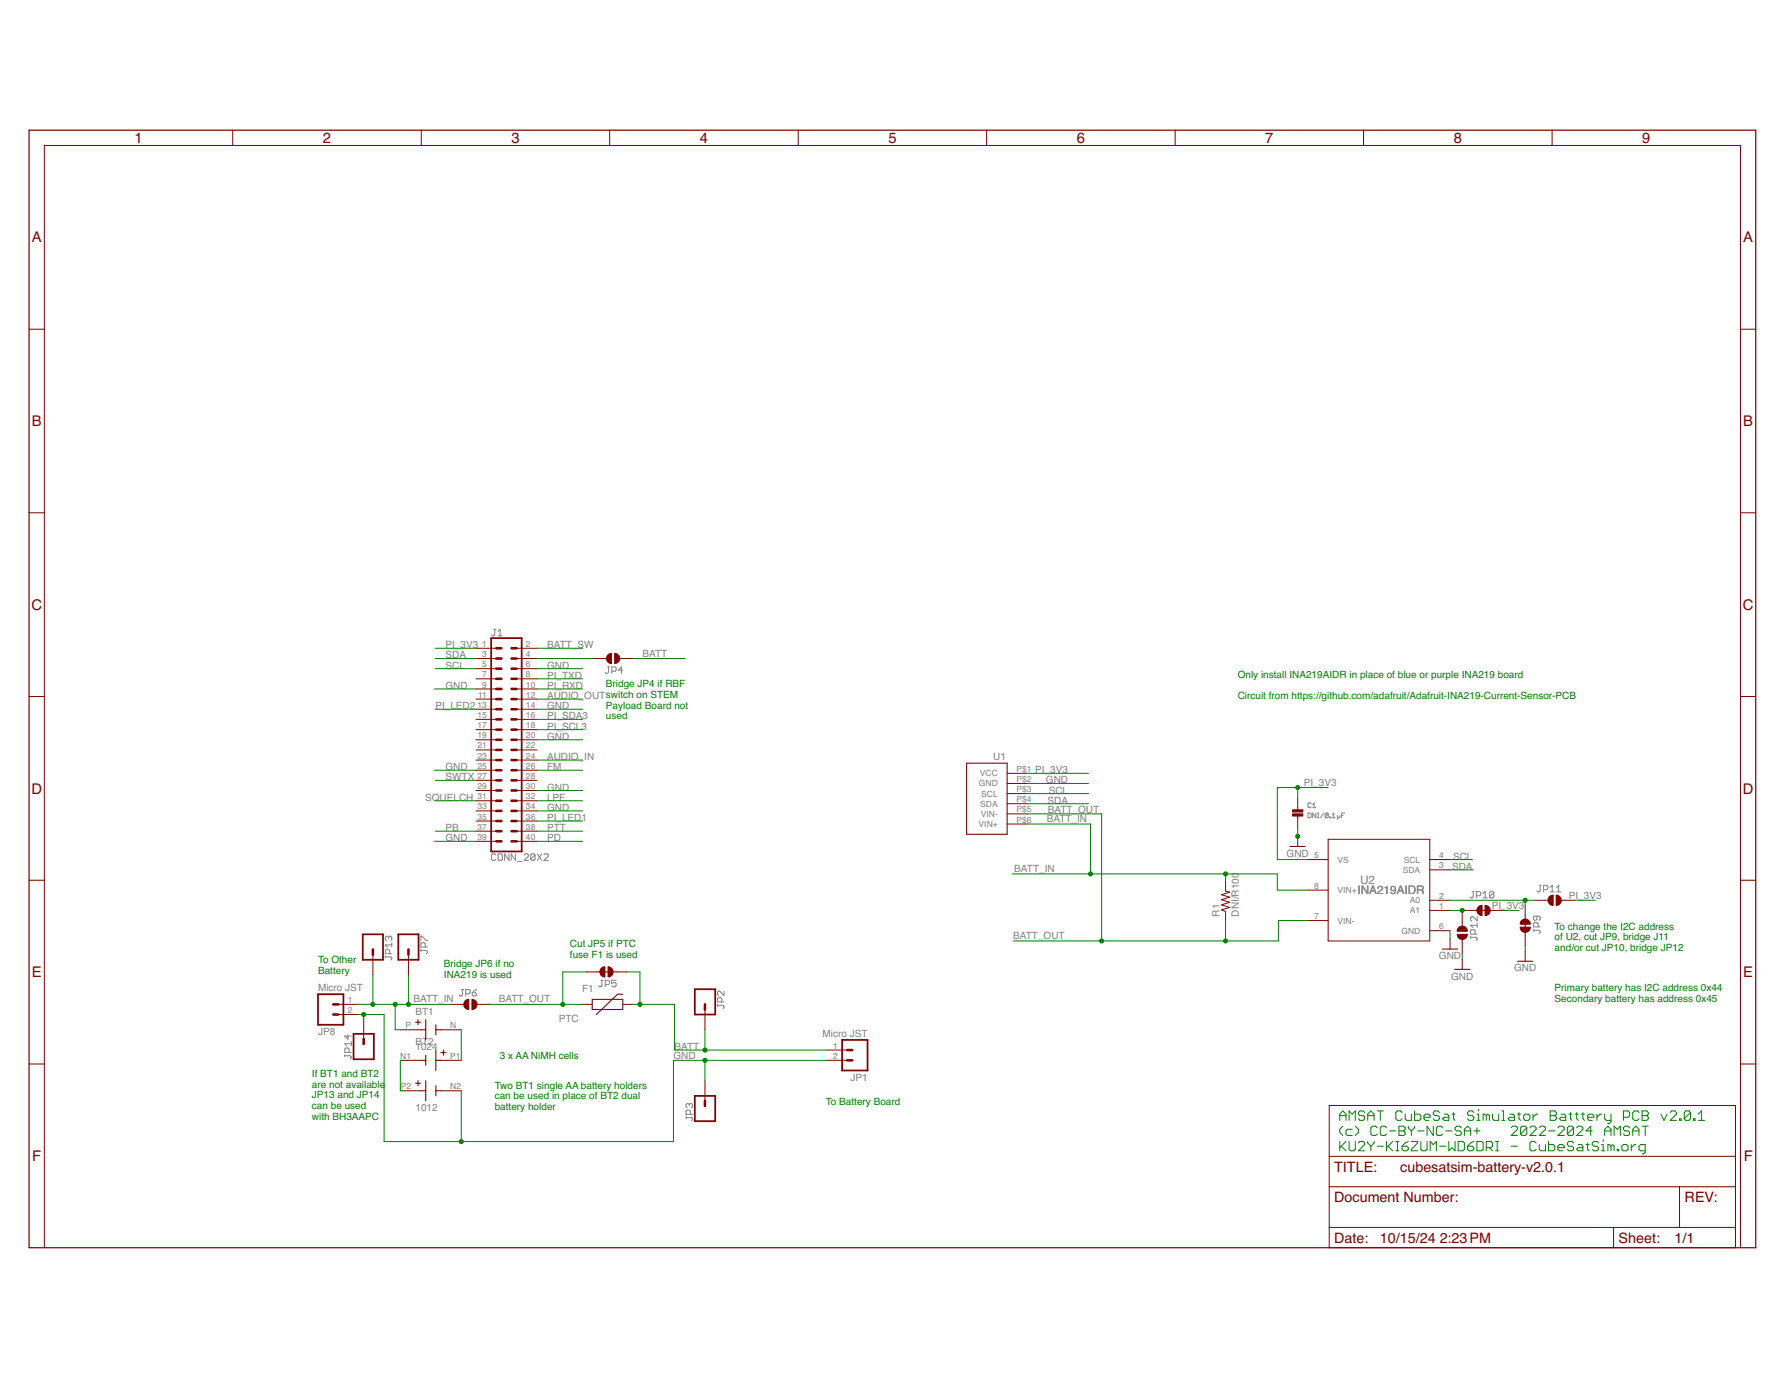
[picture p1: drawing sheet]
<svg xmlns="http://www.w3.org/2000/svg" width="279mm" height="216mm" viewBox="0 0 279 216" stroke-linecap="round" stroke-linejoin="round" font-family="sans-serif">
<g fill="none" stroke="#808080" stroke-width=".16">
<path d="M77.3 98.5h.4M77.5 98.5v.9l-.2 .1-.3-.1M78 99.5h.7M78 98.9l.3-.4v1M95.1 104.4h.4M95.3 104.4v.9l-.2 .1h-.1l-.2-.1M95.8 105.1h.5l.2-.2v-.3l-.2-.2h-.5v1M97.5 104.9h-.7l.5-.5v1M77.7 133.9l-.2-.2h-.3l-.2 .2v.6l.2 .2h.3l.2-.2M78.2 133.7h.3l.2 .2v.6l-.2 .2h-.3l-.2-.2v-.6zM79.7 133.7v1l-.7-1v1M80.7 133.7v1l-.6-1v1"/>
<path d="M81.1 134.9h.7M82.1 133.9l.2-.2h.3l.2 .2v.1l-.7 .7h.7M83.8 133.9l-.2-.2h-.3l-.2 .2v.6M83.8 133.9v.6l-.2 .2h-.3l-.2-.2M83.8 133.9l-.7 .6M84.2 133.7l.6 1M84.8 133.7l-.6 1M85.2 133.9l.1-.2h.4l.2 .2v.1l-.7 .7h.7M204.9 127.3h.3l.1 .1v.5l-.1 .1h-.3zM205.3 125.8l-.1-.1h-.2l-.1 .1v.5l.1 .1h.2l.1-.1M205.6 126.4h.5M205.6 126l.2-.3v.7"/>
<path d="M206.1 127.3v.7l-.5-.7v.7M206.3 128h.3M206.3 127.3h.3M206.4 127.3v.7M207.3 127.3l-.5 .7M208 127.4v.5l-.1 .1-.4-.1M208 127.4l-.3-.1-.2 .1v.5M208 127.4l-.5 .5M208.3 127.9h.1v.1h-.1zM208.6 128h.5M208.6 127.6l.3-.3v.7M209.5 127.7v.5l-.1 .1"/>
<path d="M209.9 127.7l-.2 .3-.2-.1M210.1 127.7h.3M210.6 127.3h-.5v.7M230.5 139.6h.4M230.7 139.6v.8l-.2 .2-.3-.2M232.3 139.9l.3-.3v1M234 139.7v.7l-.2 .2h-.4l-.1-.2M234 139.7l-.2-.1h-.4l-.1 .1v.7M234 139.7l-.7 .7M241 138.6h.4M241.2 138.6v.9l-.2 .1-.3-.1M241.7 139.3h.5l.2-.2v-.3l-.2-.2h-.5v1"/>
<path d="M242.8 139.6h.6M242.8 139l.3-.4v1M243.8 139.6h.7M243.8 139l.3-.4v1M60.3 149.8h.9l.2 .2-.2 .3M60.3 149.6v.4M60.9 146.7l-.2-.1-.4 .1v.4l.2 .2M60.9 146.7l.1-.1 .4 .1v.4l-.2 .2M60.9 146.7v.2M61 149.3v-.5l-.1-.2h-.4l-.2 .2v.5h1.1M61.4 147.6v.7M61.4 147.9h-1.1l.4 .4"/>
<path d="M65.9 148.8h.9l.2 .2v.1l-.2 .2M65.9 147.3v-.7h.2l.7 .7h.2M65.9 148.6v.4M66.6 148.3v-.5l-.2-.2h-.3l-.2 .2v.5h1.1M72.3 154.9h.3M72.4 154.9v.9l-.1 .1h-.2l-.2-.1M72.9 155.6h.5l.2-.2v-.3l-.2-.2h-.5v1M74 155.4h.5l.1 .4-.1 .1h-.4l-.1-.1zM74.6 154.9l-.6 .5M94.1 153.5h.3M94.3 153.5v.8l-.2 .2-.3-.2M94.8 154.2h.5l.2-.2v-.4l-.2-.1h-.5v1"/>
<path d="M96.5 153.5h-.7v.5l.4-.2 .3 .2v.3l-.2 .2h-.3l-.2-.2M112.4 157.4h.8l.2 .2-.2 .3M112.4 157.2v.4M113.1 156.9v-.5l-.2-.2h-.4l-.1 .2v.5h1M113.4 155.2v.7l-.7-.7h-.2l-.1 .1v.4l.1 .2M230.3 146.7h.9l.2 .2-.2 .4M230.3 146.6v.3M231 146.2v-.5l-.2-.1h-.3l-.2 .1v.5h1.1M231.2 140.3h.5l.2-.2v-.4l-.2-.1h-.5v1M231.4 143.5v.7l-.7-.7h-.2l-.2 .2v.3l.2 .2M231.4 144.5v.7M231.4 144.9h-1.1l.4 .3"/>
<path d="M232.3 140.6h.6M240.2 145.6h.8l.2 .2-.2 .4M240.2 145.5v.3M240.7 143.4v.5l-.2 .2-.3-.2v-.3l.1-.2h.7l.2 .2v.3l-.2 .2M240.9 145.1v-.5l-.2-.2h-.4l-.1 .2v.5h1M54 165.3h.8l.2 .2-.2 .3M54 165.1v.4M54.5 162v.7l-.5-.5h1M54.7 164.8v-.5l-.2-.2h-.3l-.2 .2v.5h1M55 163.1v.6M55 163.4h-1l.3 .3M107.4 175h.9l.2 .2-.2 .3"/>
<path d="M107.4 174.8v.4M107.9 172.9l.2-.1 .4 .1v.4l-.2 .1M107.9 172.9l-.1-.1-.4 .1v.4l.2 .1M107.9 172.9v.2M108.1 174.5v-.5l-.2-.2h-.3l-.2 .2v.5h1.1"/>
</g>
<path d="M4.6 20.4h270.4v174.9h-270.4z" fill="none" stroke="#800000" stroke-width=".19"/>
<g fill="none" stroke="#800000" stroke-width=".16">
<path d="M36.4 20.4v2.4M66 20.4v2.4M95.5 20.4v2.4M125 20.4v2.4M154.5 20.4v2.4M184 20.4v2.4M213.6 20.4v2.4M243.1 20.4v2.4M4.6 51.5h2.3M272.6 51.5h2.4M4.6 80.3h2.3M272.6 80.3h2.4"/>
<path d="M4.6 109.1h2.3M74.5 119h3.2M74.5 117.4h3.2M74.5 115.8h3.2M74.5 114.2h3.2M74.5 112.6h3.2M74.5 111h3.2M74.5 109.5h3.2M74.5 107.9h3.2M74.5 106.3h3.2M74.5 104.7h3.2M74.5 103.1h3.2"/>
<path d="M74.5 101.5h3.2M80.9 119h3.2M80.9 117.4h3.2M80.9 115.8h3.2M80.9 114.2h3.2M80.9 112.6h3.2M80.9 111h3.2M80.9 109.5h3.2M80.9 107.9h3.2M80.9 106.3h3.2M80.9 104.7h3.2M80.9 103.1h3.2"/>
<path d="M80.9 101.5h3.2M92.8 103.1h2.2M97 103.1h2.2M272.6 109.1h2.4M4.6 137.8h2.3M74.5 120.6h3.2M74.5 122.2h3.2M74.5 123.8h3.2M74.5 125.4h3.2M74.5 127h3.2M74.5 128.5h3.2M74.5 130.1h3.2"/>
<path d="M74.5 131.7h3.2M80.9 120.6h3.2M80.9 122.2h3.2M80.9 123.8h3.2M80.9 125.4h3.2M80.9 127h3.2M80.9 128.5h3.2M80.9 130.1h3.2M80.9 131.7h3.2M157.7 122.7h3.2M157.7 124.2h3.2M157.7 125.8h3.2"/>
<path d="M157.7 121.1h3.2M157.7 127.4h3.2M157.7 129h3.2M191.9 137.9v1.6l.7 .2-1.3 .4 1.3 .4-1.3 .4 1.3 .4-1.3 .4 1.3 .4-1.3 .4 .6 .2v1.6M203.2 124.9v2.1M203.2 127.6v2M203.2 130.9v1.6M204.8 134.6h3.2M204.8 139.4h3.2M208 131.4h15.9v15.9h-15.9zM223.9 136.2h3.2M223.9 134.6h3.2"/>
<path d="M272.6 137.8h2.4M53 157.2h3.2M53 158.8h3.2M57 159.5v3.2M58.4 149.5v3.1M64 149.5v3.1M70.5 157.2h2.1M74.7 157.2h2.2M91.2 157.2h1.6M91.8 152.2h2.2M96 152.2h2.2M97.5 157.2h1.6"/>
<path d="M110.4 158.1v3.1M204.8 144.1h3.2M223.9 142.5h3.2M223.9 140.9h3.2M223.9 145.7h3.2M227.1 147v1.6M229 142.9v2.1M229 147.1v2.1M229 150.2v1.6M229.2 142.5h2.1M233.4 142.5h2.1M238.9 141.8v2.1"/>
<path d="M238.9 146v2.1M238.9 148.9v1.6M240.3 140.9h2.1M244.5 140.9h2.2M4.6 166.6h2.3M62.7 166h3.2M62.7 161.2h3.2M62.7 170.8h3.2M69 166h3.2M69 161.2h3.2M69 170.8h3.2M110.4 169.2v3.2"/>
<path d="M129.5 164.4h3.2M129.5 166h3.2M208.2 173.1h63.6v22.2h-63.6zM272.6 166.6h2.4M6.9 195.3v-172.5h265.7v172.5M208.2 185.8h63.6M208.2 192.2h63.6M208.2 181h63.6M252.7 192.2v3.1M263 185.8v6.4"/>
</g>
<path d="M76.9 99.9h4.8v33.4h-4.8zM49.8 155.7h4v4.7h-4zM56.8 146.3h3.2v4h-3.2zM62.4 146.3h3.2v4h-3.2zM108.8 154.9h3.2v3.9h-3.2zM55.4 161.9h3.1v3.9h-3.1zM108.8 171.6h3.2v3.9h-3.2zM131.9 162.8h4v4.8h-4z" fill="none" stroke="#800000" stroke-width=".28"/>
<g fill="none" stroke="#800000" stroke-width=".4">
<path d="M77.7 117.4h.8M77.7 119h.8M77.7 114.2h.8M77.7 115.8h.8M77.7 112.6h.8M77.7 111h.8M77.7 109.5h.8M77.7 107.9h.8M77.7 106.3h.8M77.7 104.7h.8M77.7 103.1h.8M77.7 101.5h.8"/>
<path d="M80.1 117.4h.8M80.1 119h.8M80.1 114.2h.8M80.1 115.8h.8M80.1 112.6h.8M80.1 111h.8M80.1 109.5h.8M80.1 107.9h.8M80.1 106.3h.8M80.1 104.7h.8M80.1 103.1h.8M80.1 101.5h.8"/>
<path d="M77.7 120.6h.8M77.7 128.5h.8M77.7 130.1h.8M77.7 131.7h.8M77.7 125.4h.8M77.7 127h.8M77.7 123.8h.8M77.7 122.2h.8M80.1 120.6h.8M80.1 128.5h.8M80.1 130.1h.8M80.1 131.7h.8"/>
<path d="M80.1 125.4h.8M80.1 127h.8M80.1 123.8h.8M80.1 122.2h.8M52.2 158.8h.8M52.2 157.2h.8M58.4 148.7v.8M64 148.7v.8M110.4 157.2v.9M57 162.7v.7M110.4 172.4v.8M132.7 166h.8"/>
<path d="M132.7 164.4h.8"/>
</g>
<g fill="none" stroke="#800000" stroke-width=".17">
<path d="M151.4 119.5h6.3v11.1h-6.3zM202 132.5h2.4M65.5 159.6v.8M66.7 159.6v3.2M92.8 156.5h4.7v1.6h-4.7zM94.5 152.2h1.1M97.5 155.7h-.8l-3.3 3.1M225.9 148.6h2.4M227.8 151.8h2.4M231.7 142.5h1.1M237.7 150.5h2.4M238.9 144.3v1.1"/>
<path d="M65.1 160h.8M65.1 169.6h.8M65.5 169.2v.8M65.9 161.2h.8M65.9 166h.8M65.9 170.8h.8M66.7 165.2v1.6M66.7 169.2v3.2M68.3 160.4v1.6M68.3 164.4v3.2M68.3 170v1.6M68.3 161.2h.7"/>
<path d="M68.3 166h.7M68.3 170.8h.7M69 164.8h.8M69.4 164.4v.8"/>
</g>
<g fill="#800000" stroke="#800000" stroke-width=".16">
<path d="M95.2 151.4l.7 .3 .1 .5h-.8z" fill-rule="evenodd"/>
<path d="M95.2 152.2h.8v.3l-.3 .3-.5 .2z" fill-rule="evenodd"/>
<path d="M94.2 151.6l.5-.2v1.6a.79 .79 0 0 1-.7-.6 .79 .79 0 0 1 .2-.8z" fill-rule="evenodd"/>
<path d="M96.3 102.3a.79 .79 0 0 1 .8 .8 .79 .79 0 0 1-.8 .8z" fill-rule="evenodd"/>
<path d="M95.2 102.5l.6-.2v1.6a.79 .79 0 0 1-.8-.5 .79 .79 0 0 1 .2-.9z" fill-rule="evenodd"/>
<path d="M72.9 156.7l.5-.2v1.6a.79 .79 0 0 1-.7-.6 .79 .79 0 0 1 .2-.8z" fill-rule="evenodd"/>
<path d="M73.9 156.5a.79 .79 0 0 1 .8 .8 .79 .79 0 0 1-.8 .8z" fill-rule="evenodd"/>
<path d="M238.2 144.2l.7-.3v.8h-.8z" fill-rule="evenodd"/>
<path d="M238.9 143.9l.5 .2 .2 .3 .1 .3h-.8z" fill-rule="evenodd"/>
<path d="M238.1 145.2h1.6a.79 .79 0 0 1-.8 .8 .79 .79 0 0 1-.8-.8z" fill-rule="evenodd"/>
<path d="M231.3 142.5h.8v.8l-.5-.1-.2-.3z" fill-rule="evenodd"/>
<path d="M231.5 142l.3-.2h.3v.7h-.8z" fill-rule="evenodd"/>
<path d="M232.6 141.8a.79 .79 0 0 1 .8 .7 .79 .79 0 0 1-.8 .8z" fill-rule="evenodd"/>
<path d="M242.7 140.3l.5-.2v1.7a.81 .81 0 0 1-.7-.6 .81 .81 0 0 1 .2-.9z" fill-rule="evenodd"/>
<path d="M243.7 140.1a.8 .8 0 0 1 .8 .8 .8 .8 0 0 1-.8 .9z" fill-rule="evenodd"/>
<path d="M228.4 145.3a.81 .81 0 0 1 .9-.3 .81 .81 0 0 1 .5 .8h-1.6z" fill-rule="evenodd"/>
<path d="M228.2 146.3h1.6a.79 .79 0 0 1-.8 .8 .79 .79 0 0 1-.8-.8z" fill-rule="evenodd"/>
</g>
<g fill="#800000" stroke="#800000" stroke-width=".16">
<path d="M202.4 127.4h1.6v.4h-1.6z"/>
<path d="M202.4 126.8h1.6v.3h-1.6z"/>
</g>
<g fill="none" stroke="#008000" stroke-width=".16">
<path d="M68 107.9h6.5M68.2 104.7h6.3M68.2 111h6.3M68.2 103.1h6.3M68.2 101.5h6.3M84.1 104.7h7.1M84.1 111h7.1M84.1 115.8h7.1M84.1 107.9h7.1M84.1 103.1h8.7M84.1 101.5h7.1M84.1 119h7.1"/>
<path d="M84.1 109.5h7.1M84.1 106.3h7.1M84.1 112.6h7.1M84.1 114.2h7.1M99.2 103.1h8.1M68 131.7h6.5M68 120.6h6.5M68.2 122.2h6.3M68.2 125.4h6.3M68.2 130.1h6.3M84.1 123.8h7.1M84.1 127h7.1"/>
<path d="M84.1 131.7h7.1M84.1 120.6h7.1M84.1 125.4h7.1M84.1 130.1h7.1M84.1 128.5h7.1M158.5 136.8h41.5v2.6h4.8M160.9 122.7h9.6M160.9 121.1h9.6M160.9 124.2h9.6M160.9 125.8h9.6M160.9 127.4h11.6v19.9M160.9 129h9.9v7.8"/>
<path d="M191.9 136.8v1.1M203.2 123.3v1.6M203.2 129.6v1.7M208 123.3h-8v11.3h4.8M227.1 134.6h3.5M227.1 136.2h3.7M56.2 158.8h4v19.9h45.3v-12.7h24M56.2 157.2h14.3M57 158.8v.7M58.4 152.6v4.6M61.9 157.2v4h.8M64 152.6v4.6"/>
<path d="M76.9 157.2h14.3M91.8 152.2h-3.7v5M98.2 152.2h2v5M99.1 157.2h6.5v7.2h23.9M191.9 144.3v3M204.8 144.1h-4.6v3.2h-41.5M227.1 145.7v1.3M227.1 142.5h2.1M227.1 140.9h13.2M229 142.5v.4M229 149.2v1M235.4 142.5h2.5"/>
<path d="M238.9 140.9v.9M238.9 148.1v.8M246.7 140.9h3.2M62.7 166v4.8M72.2 161.2v4.8M72.2 170.8v7.9M110.4 161.2v3.2M110.4 166v3.2M209.8 175.4v-1l.5-.5 .5 .5v1M209.8 178.7v1.5M209.8 174.7h1M210.1 179.5l.7 .7"/>
<path d="M210.3 176.3l-.5 .5v.5l.5 .5M210.8 178.7l-1 1M211.3 175.4v-1.5l.5 .5 .5-.5v1.5M211.3 178.7v1.2l.2 .3h.5l.3-.3v-1.2M211.8 176.8h-.8l-.2 .3v.4l.2 .3h.8M212.3 176.3l.4 .5v.5l-.4 .5M212.7 178.9l.3-.2h.5l.2 .2v.3l-1 1h1M213.7 174.2l-.2-.3h-.5l-.3 .3v.2l.3 .3h.5l.2 .2v.3l-.2 .2h-.5l-.3-.2M214.2 174.7h1M214.2 175.4v-1l.5-.5 .5 .5v1M214.2 178.7v.2l.5 .6M214.7 179.5v.7"/>
<path d="M215.2 178.7v.2l-.5 .6M215.7 173.9h1M215.7 176.6l-.3-.3h-.5l-.2 .3v.9l.2 .3h.5l.3-.3M215.7 179.5h1M216.2 173.9v1.5M217.1 176.6l-.2-.3h-.5l-.2 .3v.9l.2 .3h.5l.2-.3M217.1 178.7v1.5M217.4 179.5l.7 .7M217.6 177.1h1M218.1 178.7l-1 1M218.6 178.7h.5M218.9 178.7v1.5"/>
<path d="M219.1 176.3h.7l.3 .3v.2l-.3 .3 .3 .2v.2l-.3 .3h-.7zM219.1 177.1h.7M219.6 174.2l-.2-.3h-.5l-.3 .3v1l.3 .2h.5l.2-.2M219.6 179.5h.7l.3 .2v.2l-.3 .3h-.5l-.2-.3zM220.1 174.4v.8l.2 .2h.7v-1M220.6 176.3v.3l.4 .5M220.6 178.7l-.5 .2-.5 .6M221 177.1v.7M221 178.7h1v.2l-1 1v.3h1M221.5 173.9v1.5h.8l.2-.2v-.5l-.2-.3h-.8M221.5 176.3v.3l-.5 .5M222 177.1h1"/>
<path d="M222.5 178.7v1.2l.3 .3h.4l.3-.3v-1.2M223 174.9h1v-.2l-.3-.3h-.5l-.2 .3v.5l.2 .2h.5M224.5 176.3v1.5l-1-1.5v1.5M225.4 174.2l-.2-.3h-.5l-.2 .3v.2l.2 .3h.5l.2 .2v.3l-.2 .2h-.5l-.2-.2M225.4 179.5h1M225.9 176.6l-.2-.3h-.5l-.2 .3v.9l.2 .3h.5l.2-.3M226.2 174.4h.5l.2 .3v.7h-.7l-.3-.2 .3-.3h.7M226.4 177.1h1M226.9 178.7v1.5l.5-.5 .5 .5v-1.5M227.4 174.4h.5M227.6 174.2v1l.3 .2M228.4 178.7h.7l.2 .2v1l-.2 .3h-.7z"/>
<path d="M228.9 176.6l-.3-.3h-.5l-.2 .3v.2l.2 .3h.5l.3 .2v.2l-.3 .3h-.5l-.2-.3M229.3 177.1h1M229.3 177.8v-1l.5-.5 .5 .5v1M229.8 179.5h.8l.2 .2v.2l-.2 .3h-.5l-.3-.3zM230.8 174.2l-.2-.3h-.5l-.3 .3v.2l.3 .3h.5l.2 .2v.3l-.2 .2h-.5l-.3-.2M230.8 177.1h1M230.8 178.7l-.5 .2-.5 .6M231.3 175.4h.5M231.3 174.4h.2v1M231.3 178.7h.7l.3 .2v1l-.3 .3h-.7zM231.3 176.6v.9M231.5 173.7v.2"/>
<path d="M232.8 174.7l-.3-.3h-.2v1M232.8 174.7v.7M232.8 179.7h.7l.2-.2v-.6l-.2-.2h-.7v1.5M232.8 174.7l.2-.3 .3 .3v.7M233.3 179.7l.4 .5M233.7 174.4v.8l.3 .2h.7v-1M234.2 178.7h.5M234.5 178.7v1.5M235.2 173.9h.3v1.5M235.2 175.4h.5M236.4 174.4h.5l.3 .3v.7h-.8l-.2-.2 .2-.3h.8M236.7 176.6l.2-.3h.5l.3 .3v.2l-1 1h1"/>
<path d="M236.7 179.5h1M237.7 174.4h.4M237.9 174.2v1l.2 .2M238.6 174.7l.3-.3h.5l.2 .3v.5l-.2 .2h-.5l-.3-.2zM239.1 176.6v.9l-.2 .3h-.5l-.3-.3M239.1 176.6l-.2-.3h-.5l-.3 .3v.9M239.1 176.6l-1 .9M239.6 176.6l.2-.3h.5l.3 .3v.2l-1 1h1M240.1 174.4v1M240.6 178.9l-.3-.2h-.5l-.2 .2v1l.2 .3h.5l.3-.3M240.8 174.4h-.2l-.5 .5M241.1 176.6l.2-.3h.5l.2 .3v.2l-.9 1h.9"/>
<path d="M241.1 179.2v.7l.2 .3h.7v-1M242.5 177.1h1M242.5 178.7v1.5h.8l.2-.3v-.4l-.2-.3h-.8M242.8 174.7h.7M242.8 173.9h.7l.3 .3v.2l-.3 .3 .3 .2v.3l-.3 .2h-.7zM244 176.6l.2-.3h.5l.3 .3v.2l-1 1h1M244 179.7h1v-.2l-.3-.3h-.5l-.2 .3v.4l.2 .3h.5M244.5 174.4h.5l.2 .3v.7h-.7l-.3-.2 .3-.3h.7M245.7 174.4h.5M246 174.2v1l.2 .2M246.4 176.6v.9l-.2 .3h-.5l-.2-.3M246.4 176.6l-.2-.3h-.5l-.2 .3v.9"/>
<path d="M246.4 178.9l-.2-.2h-.5l-.2 .2v.3l.2 .3h.5l.2 .2v.2l-.2 .3h-.5l-.2-.3M246.4 176.6l-.9 .9M246.7 174.4h.5M246.9 174.2v1l.3 .2M246.9 176.6l.3-.3h.4l.3 .3v.2l-1 1h1M247.2 179.2h.4l.3 .3v.7h-.7l-.3-.3 .3-.2h.7M247.6 174.4h.6M247.9 174.2v1l.3 .2M248.4 179.2h.5M248.6 174.9h1v-.2l-.2-.3h-.5l-.3 .3v.5l.3 .2h.5M248.6 178.9v1l.3 .3M249.4 177.1h-1l.7-.8v1.5"/>
<path d="M250.1 174.4v1M250.3 178.9l-.2-.2h-.5l-.2 .2v.3l.2 .3h.5l.2 .2v.2l-.2 .3h-.5l-.2-.3M250.8 174.4h-.2l-.5 .5M250.8 179.2h.3v1M251.1 178.5v.2M251.3 174.4v.8l.3 .2h.7M251.3 177.8v-1l.5-.5 .5 .5v1M251.3 177.1h1M252.3 174.4v1.2l-.2 .3h-.3M252.3 179.5v.7M252.3 179.5l.2-.3 .3 .3v.7M252.3 179.5l-.2-.3h-.3v1"/>
<path d="M252.8 177.8v-1.5l.5 .5 .5-.5v1.5M253.3 179.9h.2v.3h-.2zM254 179.5l.3-.3h.4l.3 .3v.4l-.3 .3h-.4l-.3-.3zM254.3 174.9h.7l.2-.2v-.5l-.2-.3h-.7v1.5M255.2 176.6l-.2-.3h-.5l-.2 .3v.2l.2 .3h.5l.2 .2v.2l-.2 .3h-.5l-.2-.3M255.5 179.2v1M255.7 177.8v-1l.5-.5 .5 .5v1M255.7 177.1h1M256.2 179.2h-.2l-.5 .5M256.7 174.2l-.2-.3h-.5l-.3 .3v1l.3 .2h.5l.2-.2M257.2 174.7h.7M257.2 173.9h.7l.2 .3v.2l-.2 .3 .2 .2v.3l-.2 .2h-.7z"/>
<path d="M257.2 176.3h.9M257.7 176.3v1.5M260.1 174.4l.5 1 .5-1M261.6 174.2l.2-.3h.5l.3 .3v.2l-1 1h1M263 175.2h.3v.2h-.3zM264.8 174.2l-.3-.3h-.5l-.2 .3v1M264.8 174.2v1l-.3 .2h-.5l-.2-.2M264.8 174.2l-1 1M265.2 175.2h.3v.2h-.3zM266 175.4h1M266 174.4l.5-.5v1.5M218.6 180.2h.5"/>
<path d="M224 180.2v-1.5l.5 .5 .5-.5v1.5M234.2 180.2h.5M250.8 180.2h.5M257.7 180.2h-.8l-.2-.3v-.4l.2-.3h.8v1.2l-.3 .3h-.2"/>
</g>
<g fill="#008000" stroke="#008000" stroke-width=".16">
<circle cx="110.4" cy="166" r=".32"/>
<circle cx="72.2" cy="178.7" r=".32"/>
<circle cx="57" cy="158.8" r=".32"/>
<circle cx="203.2" cy="130.9" r=".32"/>
<circle cx="100.2" cy="157.2" r=".32"/>
<circle cx="110.4" cy="164.4" r=".32"/>
<circle cx="203.2" cy="123.3" r=".32"/>
<circle cx="191.9" cy="147.3" r=".32"/>
<circle cx="172.5" cy="147.3" r=".32"/>
<circle cx="88.1" cy="157.2" r=".32"/>
<circle cx="170.8" cy="136.8" r=".32"/>
<circle cx="191.9" cy="136.8" r=".32"/>
<circle cx="64" cy="157.2" r=".32"/>
<circle cx="61.9" cy="157.2" r=".32"/>
<circle cx="58.4" cy="157.2" r=".32"/>
<circle cx="238.9" cy="140.9" r=".32"/>
<circle cx="229" cy="142.5" r=".32"/>
</g>
<g font-size="2.3" fill="#800000">
<text x="21.1" y="22.4">1</text>
<text x="50.6" y="22.4">2</text>
<text x="80.1" y="22.4">3</text>
<text x="109.6" y="22.4">4</text>
<text x="139.1" y="22.4">5</text>
<text x="168.6" y="22.4">6</text>
<text x="198.2" y="22.4">7</text>
<text x="227.7" y="22.4">8</text>
<text x="257.2" y="22.4">9</text>
<text x="5" y="38">A</text>
<text x="273" y="38">A</text>
<text x="5" y="66.7">B</text>
<text x="273" y="66.7">B</text>
<text x="4.9" y="95.5">C</text>
<text x="273" y="95.5">C</text>
<text x="4.9" y="124.2">D</text>
<text x="273" y="124.2">D</text>
<text x="5" y="153">E</text>
<text x="273" y="153">E</text>
<text x="5" y="181.8">F</text>
<text x="273.1" y="181.8">F</text>
</g>
<g font-size="2.2" fill="#800000">
<text x="209" y="183.4">TITLE:</text>
<text x="219.3" y="183.4">cubesatsim-battery-v2.0.1</text>
<text x="209" y="188.2">Document Number:</text>
<text x="263.8" y="188.2">REV:</text>
<text x="209" y="194.6">Date:</text>
<text x="216.1" y="194.6">10/15/24</text>
<text x="225.5" y="194.6">2:23PM</text>
<text x="253.5" y="194.6">Sheet:</text>
<text x="262.3" y="194.6">1/1</text>
</g>
<g font-size="1.8" fill="#808080">
<text x="212.6" y="140">INA219AIDR</text>
<text x="213" y="138.4">U2</text>
</g>
<g font-size="1.6" fill="#808080">
<text x="69.8" y="101.5">PI_3V3</text>
<text x="85.7" y="101.5">BATT_SW</text>
<text x="69.8" y="107.9">GND</text>
<text x="69.8" y="104.7">SCL</text>
<text x="69.8" y="103.1">SDA</text>
<text x="85.7" y="104.7">GND</text>
<text x="85.7" y="107.9">PI_RXD</text>
<text x="85.7" y="106.3">PI_TXD</text>
<text x="100.6" y="102.9">BATT</text>
<text x="68.2" y="111">PI_LED2</text>
<text x="85.7" y="111">GND</text>
<text x="85.7" y="109.5">AUDIO_OUTswitch on STEM</text>
<text x="85.7" y="112.6">PI_SDA3</text>
<text x="85.7" y="115.8">GND</text>
<text x="85.7" y="119">AUDIO_IN</text>
<text x="85.7" y="114.2">PI_SCL3</text>
<text x="155.6" y="119">U1</text>
<text x="66.6" y="125.4">SQUELCH</text>
<text x="69.8" y="120.6">GND</text>
<text x="69.8" y="122.2">SWTX</text>
<text x="85.7" y="123.8">GND</text>
<text x="85.7" y="125.4">LPF</text>
<text x="85.7" y="120.6">FM</text>
<text x="162.1" y="121.1">PI_3V3</text>
<text x="163.8" y="122.7">GND</text>
<text x="164.1" y="125.8">SDA</text>
<text x="164.2" y="124.2">SCL</text>
<text x="204.2" y="123.1">PI_3V3</text>
<text x="69.8" y="131.7">GND</text>
<text x="69.8" y="130.1">PB</text>
<text x="85.7" y="127">GND</text>
<text x="85.7" y="131.7">PD</text>
<text x="85.7" y="130.1">PTT</text>
<text x="85.7" y="128.5">PI_LED1</text>
<text x="163.9" y="128.7">BATT_IN</text>
<text x="164.1" y="127.3">BATT_OUT</text>
<text x="158.9" y="136.5">BATT_IN</text>
<text x="201.5" y="134.1">GND</text>
<text x="227.4" y="136.2">SDA</text>
<text x="227.6" y="134.6">SCL</text>
<text x="191" y="143.5" transform="rotate(-90 191 143.5)">R1</text>
<text x="194" y="143.5" transform="rotate(-90 194 143.5)">DNI/R100</text>
<text x="233.6" y="142.4">PI_3V3</text>
<text x="245.7" y="140.8">PI_3V3</text>
<text x="158.7" y="147">BATT_OUT</text>
<text x="49.8" y="155.2">Micro JST</text>
<text x="91.2" y="155.3">F1</text>
<text x="225.4" y="150.2">GND</text>
<text x="227.3" y="153.4">GND</text>
<text x="237.1" y="152.1">GND</text>
<text x="64.8" y="156.9">BATT_IN</text>
<text x="65.1" y="158.8">BT1</text>
<text x="78.1" y="156.9">BATT_OUT</text>
<text x="87.5" y="160">PTC</text>
<text x="49.8" y="162">JP8</text>
<text x="65.1" y="164.4">1024</text>
<text x="65.1" y="163.6">BT2</text>
<text x="105.5" y="165.8">GND</text>
<text x="105.6" y="164.4">BATT</text>
<text x="128.8" y="162.4">Micro JST</text>
<text x="65.1" y="174">1012</text>
<text x="133.2" y="169.2">JP1</text>
</g>
<g font-size="1.6" fill="#008000">
<text x="94.9" y="107.6">Bridge JP4 if RBF</text>
<text x="193.8" y="106.1">Only install INA219AIDR in place of blue or purple INA219 board</text>
<text x="94.9" y="111">Payload Board not</text>
<text x="94.9" y="112.6">used</text>
<text x="193.8" y="109.5">Circuit from https://github.com/adafruit/Adafruit-INA219-Current-Sensor-PCB</text>
<text x="89.3" y="148.3">Cut JP5 if PTC</text>
<text x="89.3" y="149.9">fuse F1 is used</text>
<text x="243.5" y="145.6">To change the I2C address</text>
<text x="243.5" y="147.2">of U2, cut JP9, bridge J11</text>
<text x="243.5" y="148.9">and/or cut JP10, bridge JP12</text>
<text x="49.8" y="150.8">To Other</text>
<text x="49.8" y="152.5">Battery</text>
<text x="69.5" y="151.4">Bridge JP6 if no</text>
<text x="69.5" y="153.1">INA219 is used</text>
<text x="243.5" y="155.2">Primary battery has I2C address 0x44</text>
<text x="243.5" y="156.9">Secondary battery has address 0x45</text>
<text x="78.3" y="165.8">3 x AA NiMH cells</text>
<text x="48.9" y="168.6">If BT1 and BT2</text>
<text x="48.9" y="170.3">are not available</text>
<text x="48.9" y="172">JP13 and JP14</text>
<text x="48.9" y="173.6">can be used</text>
<text x="77.5" y="170.5">Two BT1 single AA battery holders</text>
<text x="77.5" y="172.1">can be used in place of BT2 dual</text>
<text x="77.5" y="173.8">battery holder</text>
<text x="129.3" y="173">To Battery Board</text>
<text x="48.9" y="175.3">with BH3AAPC</text>
</g>
<g font-size="1.3" fill="#808080">
<text x="75.5" y="101.3">1</text>
<text x="82.4" y="101.3">2</text>
<text x="75.5" y="102.9">3</text>
<text x="75.5" y="104.5">5</text>
<text x="75.5" y="106.1">7</text>
<text x="75.5" y="107.6">9</text>
<text x="82.4" y="107.6">10</text>
<text x="82.4" y="106.1">8</text>
<text x="82.4" y="104.5">6</text>
<text x="82.4" y="102.9">4</text>
<text x="74.8" y="110.8">13</text>
<text x="74.8" y="112.4">15</text>
<text x="74.9" y="109.2">11</text>
<text x="82.4" y="112.4">16</text>
<text x="82.4" y="110.8">14</text>
<text x="82.4" y="109.2">12</text>
<text x="74.8" y="114">17</text>
<text x="74.8" y="115.6">19</text>
<text x="74.8" y="117.2">21</text>
<text x="74.8" y="118.8">23</text>
<text x="82.4" y="118.8">24</text>
<text x="82.4" y="117.2">22</text>
<text x="82.4" y="115.6">20</text>
<text x="82.4" y="114">18</text>
<text x="74.8" y="120.4">25</text>
<text x="74.8" y="122">27</text>
<text x="74.8" y="123.5">29</text>
<text x="74.8" y="125.1">31</text>
<text x="82.4" y="120.4">26</text>
<text x="82.4" y="122">28</text>
<text x="82.4" y="123.5">30</text>
<text x="82.4" y="125.1">32</text>
<text x="153.3" y="123.1">GND</text>
<text x="153.5" y="121.5">VCC</text>
<text x="153.7" y="124.7">SCL</text>
<text x="159.2" y="122.4">P$2</text>
<text x="159.2" y="124">P$3</text>
<text x="159.2" y="125.6">P$4</text>
<text x="159.2" y="120.8">P$1</text>
<text x="74.8" y="126.7">33</text>
<text x="74.8" y="128.3">35</text>
<text x="74.8" y="129.9">37</text>
<text x="74.8" y="131.5">39</text>
<text x="82.4" y="126.7">34</text>
<text x="82.4" y="128.3">36</text>
<text x="82.4" y="129.9">38</text>
<text x="82.4" y="131.5">40</text>
<text x="153.3" y="129.5">VIN+</text>
<text x="153.5" y="126.3">SDA</text>
<text x="153.6" y="127.9">VIN-</text>
<text x="159.2" y="127.2">P$5</text>
<text x="159.2" y="128.8">P$6</text>
<text x="205.8" y="134.4">5</text>
<text x="209.5" y="135.1">VS</text>
<text x="219.7" y="136.7">SDA</text>
<text x="219.8" y="135.1">SCL</text>
<text x="225.4" y="136">3</text>
<text x="225.4" y="134.4">4</text>
<text x="205.8" y="143.9">7</text>
<text x="205.8" y="139.1">8</text>
<text x="209.5" y="139.8">VIN+</text>
<text x="220.8" y="143">A1</text>
<text x="220.8" y="141.4">A0</text>
<text x="225.4" y="142.3">1</text>
<text x="225.4" y="140.7">2</text>
<text x="209.5" y="144.6">VIN-</text>
<text x="219.5" y="146.2">GND</text>
<text x="225.4" y="145.5">6</text>
<text x="54.5" y="157">1</text>
<text x="54.5" y="158.6">2</text>
<text x="63.5" y="161">P</text>
<text x="70.5" y="161">N</text>
<text x="62.7" y="165.8">N1</text>
<text x="70.5" y="165.8">P1</text>
<text x="130.5" y="164.2">1</text>
<text x="130.5" y="165.8">2</text>
<text x="62.8" y="170.5">P2</text>
<text x="70.5" y="170.5">N2</text>
</g>
</svg>
